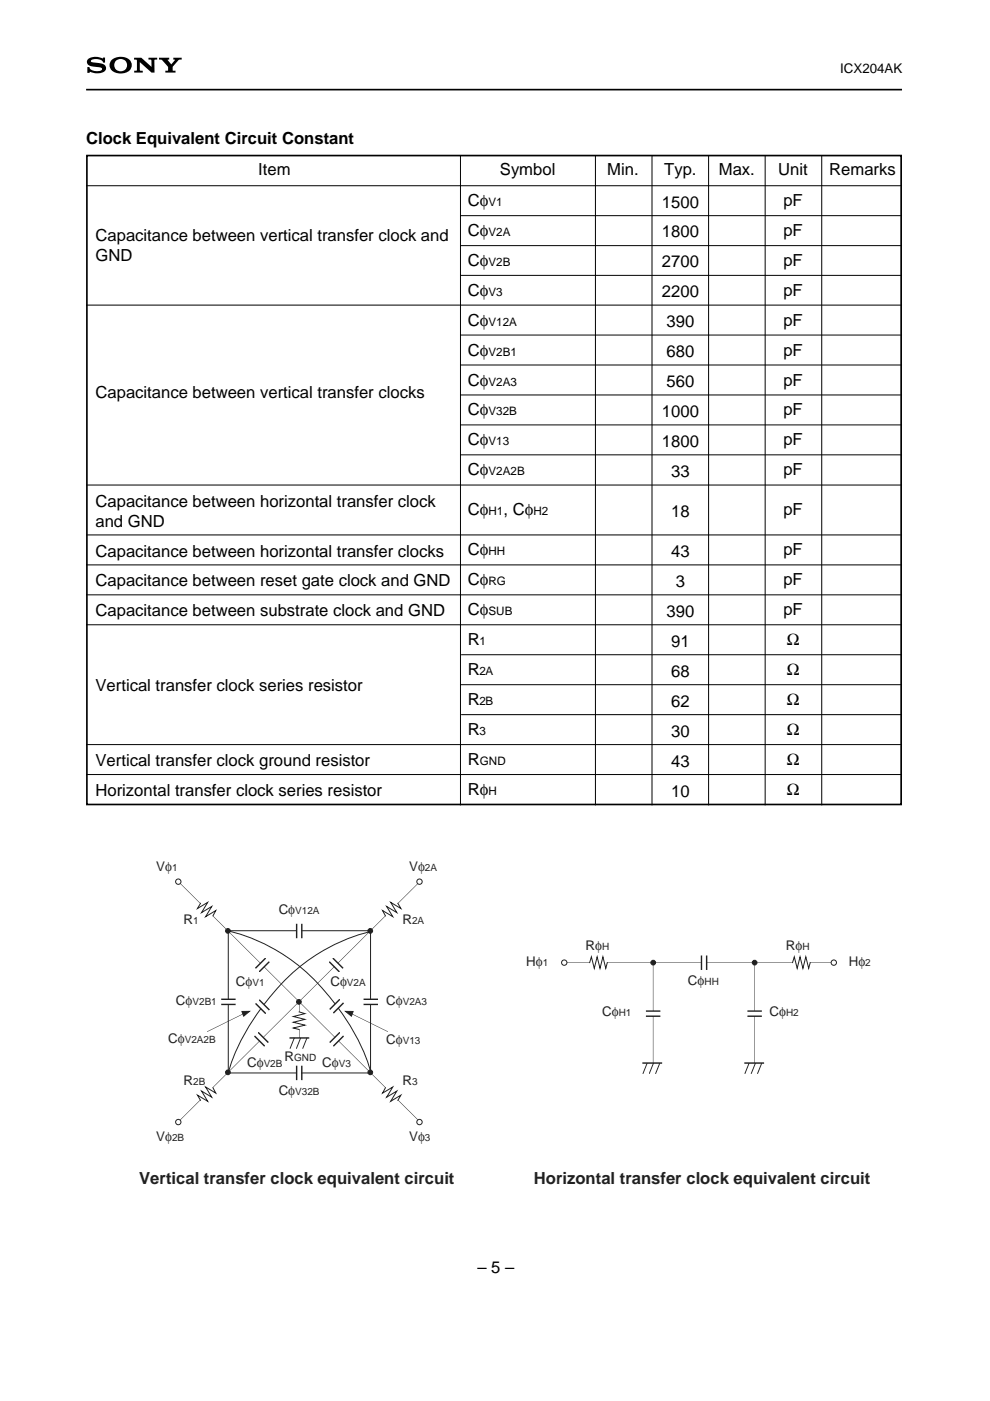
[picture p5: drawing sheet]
<svg xmlns="http://www.w3.org/2000/svg" width="210mm" height="297mm" viewBox="0 0 210 297" stroke-linecap="round" stroke-linejoin="round" font-family="sans-serif">
<path d="M18.6 12.6a3.4 3.4 0 0 1 3.2-.3v-.1h.5v1.1h-.4a1.74 1.74 0 0 0-2.6-.3 .67 .67 0 0 0 .8 .3h.6a1.55 1.55 0 0 1 1.8 1.2 1.78 1.78 0 0 1-2.2 1l-1.2-.3-.1 .3h-.5v-1.3h.5a1.75 1.75 0 0 0 2.4 .8l.2-.4a2.29 2.29 0 0 0-1.8-.5 1.03 1.03 0 0 1-1.1-.4 1.03 1.03 0 0 1-.1-1.1zM23.7 12.7a2.83 2.83 0 0 1 4.1 .5 1.84 1.84 0 0 1-2.2 2.4v-.5a1.31 1.31 0 0 0 1.1-1.9 1.31 1.31 0 0 0-2.2-.2 1.31 1.31 0 0 0 .8 2.1h.3v.5a1.87 1.87 0 0 1-2.2-2.4zM28.4 12.2h1.6l2.1 2v-1.5l-.6-.1v-.4h1.8v.4l-.5 .1v2.7h-.7l-2.5-2.2 .1 1.7 .6 .1v.4h-1.8v-.4l.5-.1v-2l-.1-.2-.5-.1zM33.7 12.2h2.2v.4l-.3 .2 .7 .8 .8-.8-.4-.2v-.4h1.8v.4l-.5 .1-1.4 1.5v.7l.6 .1v.4h-2.1v-.4l.5-.1v-.5a3.1 3.1 0 0 0-1.2-1.6l-.7-.2z" fill="#000"/>
<path d="M18.3 19h172.9M18.4 33h172.7v137.6h-172.7z" fill="none" stroke="#000" stroke-width=".35"/>
<g fill="none" stroke="#000" stroke-width=".21">
<path d="M18.3 39.4h172.9M97.6 33v137.7M126.2 33v137.7M138.2 33v137.7M150.2 33v137.7M162.2 33v137.7M174.2 33v137.7M97.6 45.7h93.6M97.6 52.1h93.6M97.6 58.4h93.6M18.3 64.7h172.9M97.6 71h93.6"/>
<path d="M97.6 77.4h93.6M97.6 83.7h93.6M97.6 90.1h93.6M97.6 96.4h93.6M18.3 102.8h172.9M18.3 113.4h172.9M18.3 119.8h172.9M18.3 126.1h172.9M18.3 132.5h172.9M97.8 138.8h93.4M18.3 157.9h172.9M97.6 145.2h93.6"/>
<path d="M97.8 151.5h93.4M18.3 164.2h172.9"/>
</g>
<path d="M48.4 197.3h30.2v30.2h-30.2z" fill="none" stroke="#231f20" stroke-width=".21"/>
<g fill="#231f20">
<path d="M37.8 237.8l51-50.6zM88.7 187.1l.1 .1zM37.8 237.8h.1z"/>
<path d="M38 187l50.8 50.7zM38 187l-.1 .1zM88.9 237.7v.1z"/>
</g>
<path d="M48.3 197.4a38.7 38.7 0 0 1 22.5 15.1 40.7 40.7 0 0 1 7.8 14.9" fill="none" stroke="#231f20" stroke-width=".21"/>
<g fill="#231f20">
<path d="M73.7 214.5l8.5 4.3zM82.2 218.7v.1zM73.7 214.5v.1z"/>
<path d="M63.4 212.4l.1 7.6zM63.4 220l.1 .1zM63.4 212.4h.1z"/>
<circle cx="63.4" cy="212.4" r=".5"/>
</g>
<circle cx="63.4" cy="212.4" r=".5" fill="none" stroke="#231f20" stroke-width=".21"/>
<path d="M63 214.6h.9v3.7h-.9z" fill="#fff"/>
<path d="M63.4 214.5l1.2 .4-2.4 .6 2.4 .6-2.4 .6 2.5 .7-2.5 .6 1.2 .3" fill="none" stroke="#231f20" stroke-width=".21"/>
<path d="M78.3 211.9h.6v1.1h-.6z" fill="#fff"/>
<g fill="#231f20">
<path d="M77.2 211.7h2.8v.3h-2.8zM80 211.7h.1v.3h-.1zM77.1 211.7h.1v.3h-.1z"/>
<path d="M77.2 212.8h2.8v.3h-2.8zM80 212.8h.1v.3h-.1zM77.1 212.8h.1v.3h-.1z"/>
</g>
<circle cx="37.8" cy="237.9" r=".57" fill="#fff"/>
<circle cx="37.8" cy="237.9" r=".57" fill="none" stroke="#231f20" stroke-width=".21"/>
<g fill="#231f20">
<path d="M61.5 219.9h3.9v.3h-3.9zM65.4 219.9h.2v.3h-.2zM61.4 219.9h.1v.3h-.1z"/>
<path d="M63.6 220.1l.2 .1-.8 2.1-.2-.1zM62.8 222.2l.1 .2zM63.7 220l.1 .2z"/>
<path d="M62.3 220.1l.2 .1-.9 2.1-.2-.1zM61.4 222.2l.2 .2zM62.3 220l.2 .2z"/>
<path d="M65 220.1l.1 .1-.8 2.1-.2-.1zM64.1 222.2l.2 .2zM65 220l.1 .2z"/>
</g>
<path d="M48.1 211.9h.7v1.1h-.7z" fill="#fff"/>
<g fill="#231f20">
<path d="M47 211.7h2.8v.3h-2.8zM49.8 211.7h.2v.3h-.2zM46.9 211.7h.1v.3h-.1z"/>
<path d="M47 212.8h2.8v.3h-2.8zM49.8 212.8h.2v.3h-.2zM46.9 212.8h.1v.3h-.1z"/>
</g>
<path d="M62.9 197.1h1v.6h-1z" fill="#fff"/>
<g fill="#231f20">
<path d="M63.8 196h.3v2.8h-.3zM63.8 198.8h.3v.1h-.3zM63.8 195.9h.3v.1h-.3z"/>
<path d="M62.7 196h.3v2.8h-.3zM62.7 198.8h.3v.1h-.3zM62.7 195.9h.3v.1h-.3z"/>
</g>
<path d="M62.9 227.2h1v.6h-1z" fill="#fff"/>
<g fill="#231f20">
<path d="M63.8 226.1h.3v2.8h-.3zM63.8 228.9h.3v.1h-.3zM63.8 225.9h.3v.2h-.3z"/>
<path d="M62.7 226.1h.3v2.8h-.3zM62.7 228.9h.3v.1h-.3zM62.7 225.9h.3v.2h-.3z"/>
</g>
<path d="M70.8 220.2l.4-.5 .7 .7-.4 .5z" fill="#fff"/>
<g fill="#231f20">
<path d="M72.6 219.6l.2 .3-1.9 1.9-.2-.2zM70.7 221.6l.2 .2-.1 .1zM72.6 219.6h.1l.1 .3z"/>
<path d="M69.9 220.8l2-1.9 .2 .2-2 1.9zM69.9 220.8l.2 .2-.2-.1zM71.9 218.9l.2 .1v.1z"/>
</g>
<path d="M55 204.4l.5-.4 .7 .7-.5 .5z" fill="#fff"/>
<g fill="#231f20">
<path d="M56.9 203.9l.2 .2-2 2-.2-.2zM54.9 205.9l.2 .2h-.1zM56.9 203.9h.1l.1 .2z"/>
<path d="M56.1 203.1l.2 .2-1.9 2-.2-.2zM54.2 205.1l.2 .2h-.1zM56.1 203.1h.1l.1 .2z"/>
</g>
<path d="M71.4 204l.5 .4-.7 .8-.5-.5z" fill="#fff"/>
<g fill="#231f20">
<path d="M70 203.9l2 2-.2 .2-2-2zM71.8 206.1l.2-.2-.1 .2zM69.8 204l.2-.1-.2 .2z"/>
<path d="M70.8 203.1l1.9 2-.2 .2-1.9-2zM72.7 205.1l-.1 .2h-.1zM70.5 203.2l.3-.1-.2 .2z"/>
</g>
<path d="M54.9 220.4l.7-.7 .4 .5-.7 .7z" fill="#fff"/>
<g fill="#231f20">
<path d="M54 219.9l.2-.3 1.9 2-.2 .2zM56.1 221.6l-.1 .3-.1-.1zM53.9 219.8l.3-.2-.2 .3z"/>
<path d="M54.7 219.1l.2-.2 2 1.9-.2 .2zM56.7 221l.2-.2-.1 .3zM54.7 219l.2-.1-.2 .2z"/>
</g>
<path d="M70.8 213.2l.4-.5 .7 .7-.4 .5z" fill="#fff"/>
<g fill="#231f20">
<path d="M73.3 214.4l1.6 .1-.4 .9z"/>
<path d="M72.6 212.6l.2 .2-1.9 2-.2-.2zM70.7 214.6l.2 .2h-.1zM72.6 212.6h.1l.1 .2z"/>
<path d="M69.9 213.8l2-1.9 .2 .2-2 1.9zM69.9 213.8l.2 .2-.1 .1zM71.9 211.9l.1-.1 .1 .3z"/>
</g>
<path d="M73.3 214.4l1.6 .1-.4 .9z" fill="none" stroke="#231f20" stroke-width=".21"/>
<circle cx="78.5" cy="197.4" r=".5" fill="#231f20"/>
<circle cx="78.5" cy="197.4" r=".5" fill="none" stroke="#231f20" stroke-width=".21"/>
<circle cx="48.3" cy="197.4" r=".5" fill="#231f20"/>
<circle cx="48.3" cy="197.4" r=".5" fill="none" stroke="#231f20" stroke-width=".21"/>
<circle cx="78.5" cy="227.4" r=".5" fill="#231f20"/>
<circle cx="78.5" cy="227.4" r=".5" fill="none" stroke="#231f20" stroke-width=".21"/>
<circle cx="48.3" cy="227.4" r=".5" fill="#231f20"/>
<circle cx="48.3" cy="227.4" r=".5" fill="none" stroke="#231f20" stroke-width=".21"/>
<circle cx="88.9" cy="237.9" r=".57" fill="#fff"/>
<circle cx="88.9" cy="237.9" r=".57" fill="none" stroke="#231f20" stroke-width=".21"/>
<circle cx="37.8" cy="186.9" r=".57" fill="#fff"/>
<circle cx="37.8" cy="186.9" r=".57" fill="none" stroke="#231f20" stroke-width=".21"/>
<circle cx="88.9" cy="186.9" r=".57" fill="#fff"/>
<circle cx="88.9" cy="186.9" r=".57" fill="none" stroke="#231f20" stroke-width=".21"/>
<path d="M42.2 233l2.6-2.7 .6 .7-2.6 2.6z" fill="#fff"/>
<path d="M45.2 230.6l.6 1.2-2.2-1.3 1.3 2.1-2.2-1.3 1.3 2.2-2.1-1.3 .6 1.1" fill="none" stroke="#231f20" stroke-width=".21"/>
<path d="M82.1 230.3l2.6 2.7-.6 .6-2.7-2.6z" fill="#fff"/>
<path d="M81.7 230.6l-.6 1.2 2.2-1.3-1.3 2.1 2.1-1.3-1.3 2.2 2.2-1.3-.6 1.1" fill="none" stroke="#231f20" stroke-width=".21"/>
<path d="M42.8 191.2l2.6 2.7-.6 .6-2.6-2.6z" fill="#fff"/>
<path d="M42.5 191.5l-.6 1.1 2.1-1.3-1.3 2.2 2.2-1.3-1.3 2.1 2.2-1.2-.6 1.1" fill="none" stroke="#231f20" stroke-width=".21"/>
<path d="M84.1 191.2l.6 .7-2.6 2.6-.7-.6z" fill="#fff"/>
<path d="M84.4 191.5l.6 1.1-2.2-1.3 1.3 2.2-2.1-1.3 1.3 2.1-2.2-1.2 .6 1.1" fill="none" stroke="#231f20" stroke-width=".21"/>
<g fill="#231f20">
<path d="M158 225.2h3.9v.3h-3.9zM161.9 225.2h.1v.3h-.1zM157.8 225.2h.2v.3h-.2z"/>
<path d="M160.1 225.4l.1 .1-.8 2.1-.2-.1zM159.2 227.5l.2 .2zM160.1 225.3l.1 .2z"/>
<path d="M158.7 225.4l.2 .1-.9 2.1-.1-.1zM157.9 227.5l.1 .2zM158.8 225.3l.1 .2z"/>
<path d="M161.4 225.4l.2 .1-.9 2.1-.2-.1zM160.5 227.5l.2 .2zM161.4 225.3l.2 .2z"/>
<circle cx="138.5" cy="204.1" r=".5"/>
</g>
<circle cx="138.5" cy="204.1" r=".5" fill="none" stroke="#231f20" stroke-width=".21"/>
<g fill="#231f20">
<path d="M119.9 204.1l56.5 .1zM176.4 204.1v.1zM119.9 204.1v.1z"/>
<path d="M159.9 204.1l.1 21.3zM159.9 225.4h.1zM159.9 204.1h.1z"/>
<path d="M138.4 204.1l.1 21.3zM138.4 225.4h.1zM138.4 204.1h.1z"/>
<circle cx="160" cy="204.1" r=".5"/>
</g>
<circle cx="160" cy="204.1" r=".5" fill="none" stroke="#231f20" stroke-width=".21"/>
<path d="M148.7 203.8h1v.6h-1z" fill="#fff"/>
<g fill="#231f20">
<path d="M149.7 202.7h.3v2.8h-.3zM149.7 205.5h.3v.1h-.3zM149.7 202.6h.3v.1h-.3z"/>
<path d="M148.6 202.7h.3v2.8h-.3zM148.6 205.5h.3v.1h-.3zM148.6 202.6h.3v.1h-.3z"/>
</g>
<path d="M159.7 214.4h.6v1h-.6z" fill="#fff"/>
<g fill="#231f20">
<path d="M158.6 215.3h2.8v.3h-2.8zM158.5 215.3h.1v.3h-.1zM161.4 215.3h.1v.3h-.1z"/>
<path d="M158.6 214.2h2.8v.3h-2.8zM158.5 214.2h.1v.3h-.1zM161.4 214.2h.1v.3h-.1z"/>
</g>
<path d="M138.2 214.4h.6v1h-.6z" fill="#fff"/>
<g fill="#231f20">
<path d="M137.1 215.3h2.8v.3h-2.8zM137 215.3h.1v.3h-.1zM139.9 215.3h.1v.3h-.1z"/>
<path d="M137.1 214.2h2.8v.3h-2.8zM137 214.2h.1v.3h-.1zM139.9 214.2h.1v.3h-.1z"/>
</g>
<circle cx="119.6" cy="204.1" r=".57" fill="#fff"/>
<circle cx="119.6" cy="204.1" r=".57" fill="none" stroke="#231f20" stroke-width=".21"/>
<circle cx="176.8" cy="204.1" r=".57" fill="#fff"/>
<circle cx="176.8" cy="204.1" r=".57" fill="none" stroke="#231f20" stroke-width=".21"/>
<g fill="#231f20">
<path d="M136.3 225.2h3.9v.3h-3.9zM140.2 225.2h.2v.3h-.2zM136.2 225.2h.1v.3h-.1z"/>
<path d="M138.4 225.4l.2 .1-.8 2.1-.2-.1zM137.6 227.5l.1 .2zM138.5 225.3l.1 .2z"/>
<path d="M137.1 225.4l.2 .1-.9 2.1-.2-.1zM136.2 227.5l.2 .2zM137.1 225.3l.2 .2z"/>
<path d="M139.8 225.4l.2 .1-.9 2.1-.2-.1zM138.9 227.5l.2 .2zM139.8 225.3l.2 .2z"/>
</g>
<path d="M125 203.7h3.8v.9h-3.8z" fill="#fff"/>
<path d="M125 204.1l.4-1.2 .6 2.4 .6-2.4 .6 2.4 .6-2.4 .6 2.4 .4-1.2" fill="none" stroke="#231f20" stroke-width=".21"/>
<path d="M168.1 203.7h3.7v.9h-3.7z" fill="#fff"/>
<path d="M168 204.1l.4-1.2 .6 2.4 .6-2.4 .6 2.4 .7-2.4 .6 2.4 .3-1.2" fill="none" stroke="#231f20" stroke-width=".21"/>
<g fill="#231f20">
<path d="M51.3 214.4h1.6l-1.2 1z"/>
<path d="M43.9 218.7l8.6-4.1zM43.9 218.7l.1 .1zM52.4 214.5h.1z"/>
</g>
<path d="M78.7 197.5a38.7 38.7 0 0 0-22.5 15.1 40.7 40.7 0 0 0-7.8 14.9M51.3 214.4h1.6l-1.2 1z" fill="none" stroke="#231f20" stroke-width=".21"/>
<path d="M55.1 213.5l.7-.7 .5 .5-.7 .7z" fill="#fff"/>
<g fill="#231f20">
<path d="M54.2 213l.2-.3 1.9 2-.2 .2zM56.3 214.7l-.1 .3-.1-.1zM54.1 212.9l.3-.2-.2 .3z"/>
<path d="M55 212.2l.2-.2 1.9 1.9-.2 .2zM57.1 213.9l-.1 .3-.1-.1zM54.9 212.1l.3-.1-.2 .2z"/>
</g>
<g font-size="3.5">
<text x="18.2" y="30.6">Clock Equivalent Circuit Constant</text>
<text x="54.8" y="37.2">Item</text>
<text x="106" y="37.2">Symbol</text>
<text x="128.8" y="37.2">Min.</text>
<text x="140.8" y="37.2">Typ.</text>
<text x="152.4" y="37.2">Max.</text>
<text x="165" y="37.2">Unit</text>
<text x="175.8" y="37.2">Remarks</text>
<text x="99.2" y="43.6">Cφ</text>
<text x="140.4" y="44">1500</text>
<text x="166.1" y="43.6">pF</text>
<text x="20.2" y="51">Capacitance between vertical transfer clock and</text>
<text x="99.2" y="50">Cφ</text>
<text x="140.4" y="50.3">1800</text>
<text x="166.1" y="50">pF</text>
<text x="20.2" y="55.3">GND</text>
<text x="99.2" y="56.3">Cφ</text>
<text x="140.4" y="56.7">2700</text>
<text x="166.1" y="56.3">pF</text>
<text x="99.2" y="62.7">Cφ</text>
<text x="140.4" y="63">2200</text>
<text x="166.1" y="62.7">pF</text>
<text x="99.2" y="69">Cφ</text>
<text x="141.3" y="69.4">390</text>
<text x="166.1" y="69">pF</text>
<text x="99.2" y="75.4">Cφ</text>
<text x="141.3" y="75.7">680</text>
<text x="166.1" y="75.4">pF</text>
<text x="99.2" y="81.7">Cφ</text>
<text x="141.3" y="82.1">560</text>
<text x="166.1" y="81.7">pF</text>
<text x="20.2" y="84.5">Capacitance between vertical transfer clocks</text>
<text x="99.2" y="88.1">Cφ</text>
<text x="140.4" y="88.4">1000</text>
<text x="166.1" y="88.1">pF</text>
<text x="99.2" y="94.4">Cφ</text>
<text x="140.4" y="94.8">1800</text>
<text x="166.1" y="94.4">pF</text>
<text x="99.2" y="100.8">Cφ</text>
<text x="142.3" y="101.1">33</text>
<text x="166.1" y="100.8">pF</text>
<text x="20.2" y="107.4">Capacitance between horizontal transfer clock</text>
<text x="20.2" y="111.6">and GND</text>
<text x="99.2" y="109.3">Cφ</text>
<text x="106.7" y="109.3">, Cφ</text>
<text x="142.3" y="109.6">18</text>
<text x="166.1" y="109.3">pF</text>
<text x="20.2" y="118">Capacitance between horizontal transfer clocks</text>
<text x="99.2" y="117.7">Cφ</text>
<text x="142.3" y="118.1">43</text>
<text x="166.1" y="117.7">pF</text>
<text x="20.2" y="124.3">Capacitance between reset gate clock and GND</text>
<text x="99.2" y="124.1">Cφ</text>
<text x="143.3" y="124.4">3</text>
<text x="166.1" y="124.1">pF</text>
<text x="20.2" y="130.7">Capacitance between substrate clock and GND</text>
<text x="99.2" y="130.4">Cφ</text>
<text x="141.3" y="130.8">390</text>
<text x="166.1" y="130.4">pF</text>
<text x="99.2" y="136.8">R</text>
<text x="142.3" y="137.1">91</text>
<text x="166.8" y="136.8">Ω</text>
<text x="99.2" y="143.1">R</text>
<text x="142.3" y="143.5">68</text>
<text x="166.8" y="143.1">Ω</text>
<text x="20.2" y="146.6">Vertical transfer clock series resistor</text>
<text x="99.2" y="149.5">R</text>
<text x="142.3" y="149.8">62</text>
<text x="166.8" y="149.5">Ω</text>
<text x="99.2" y="155.8">R</text>
<text x="166.8" y="155.8">Ω</text>
<text x="142.3" y="156.2">30</text>
<text x="20.2" y="162.4">Vertical transfer clock ground resistor</text>
<text x="99.2" y="162.2">R</text>
<text x="142.3" y="162.5">43</text>
<text x="166.8" y="162.2">Ω</text>
<text x="20.2" y="168.8">Horizontal transfer clock series resistor</text>
<text x="99.2" y="168.5">Rφ</text>
<text x="142.3" y="168.9">10</text>
<text x="166.8" y="168.5">Ω</text>
<text x="101.2" y="269.9">– 5 –</text>
</g>
<g font-size="3.5" fill="#231f20">
<text x="29.5" y="251">Vertical transfer clock equivalent circuit</text>
<text x="113.2" y="251">Horizontal transfer clock equivalent circuit</text>
</g>
<text font-size="2.8" x="178.2" y="15.5">ICX204AK</text>
<g font-size="2.8" fill="#231f20">
<text x="33.1" y="184.7">Vφ</text>
<text x="86.7" y="184.7">Vφ</text>
<text x="38.9" y="196">R</text>
<text x="59.1" y="193.9">Cφ</text>
<text x="85.3" y="196">R</text>
<text x="124.1" y="201.4">Rφ</text>
<text x="166.6" y="201.4">Rφ</text>
<text x="50" y="209">Cφ</text>
<text x="70.1" y="209">Cφ</text>
<text x="111.6" y="204.8">Hφ</text>
<text x="145.9" y="208.8">Cφ</text>
<text x="180" y="204.8">Hφ</text>
<text x="37.3" y="213">Cφ</text>
<text x="81.9" y="213">Cφ</text>
<text x="127.7" y="215.4">Cφ</text>
<text x="163.2" y="215.4">Cφ</text>
<text x="35.7" y="221.1">Cφ</text>
<text x="81.9" y="221.4">Cφ</text>
<text x="52.4" y="226.3">Cφ</text>
<text x="60.3" y="225">R</text>
<text x="68.3" y="226.3">Cφ</text>
<text x="38.9" y="230.1">R</text>
<text x="59.1" y="232.2">Cφ</text>
<text x="85.3" y="230.1">R</text>
<text x="33.1" y="241.9">Vφ</text>
<text x="86.7" y="241.9">Vφ</text>
</g>
<g font-size="2.5">
<text x="103.6" y="43.6">V1</text>
<text x="103.6" y="50">V2A</text>
<text x="103.6" y="56.3">V2B</text>
<text x="103.6" y="62.7">V3</text>
<text x="103.6" y="69">V12A</text>
<text x="103.6" y="75.4">V2B1</text>
<text x="103.6" y="81.7">V2A3</text>
<text x="103.6" y="88.1">V32B</text>
<text x="103.6" y="94.4">V13</text>
<text x="103.6" y="100.8">V2A2B</text>
<text x="103.6" y="109.3">H1</text>
<text x="113.1" y="109.3">H2</text>
<text x="103.6" y="117.7">HH</text>
<text x="103.6" y="124.1">RG</text>
<text x="103.6" y="130.4">SUB</text>
<text x="101.6" y="136.8">1</text>
<text x="101.6" y="143.1">2A</text>
<text x="101.6" y="149.5">2B</text>
<text x="101.6" y="155.8">3</text>
<text x="101.7" y="162.2">GND</text>
<text x="103.6" y="168.5">H</text>
</g>
<g font-size="2.1" fill="#231f20">
<text x="36.5" y="184.7">1</text>
<text x="90.1" y="184.7">2A</text>
<text x="41" y="196">1</text>
<text x="62.6" y="193.9">V12A</text>
<text x="87.4" y="196">2A</text>
<text x="127.7" y="201.4">H</text>
<text x="170.1" y="201.4">H</text>
<text x="53.5" y="209">V1</text>
<text x="73.6" y="209">V2A</text>
<text x="115.1" y="204.8">1</text>
<text x="149.4" y="208.8">HH</text>
<text x="183.5" y="204.8">2</text>
<text x="40.8" y="213">V2B1</text>
<text x="85.4" y="213">V2A3</text>
<text x="131.2" y="215.4">H1</text>
<text x="166.7" y="215.4">H2</text>
<text x="39.2" y="221.1">V2A2B</text>
<text x="85.4" y="221.4">V13</text>
<text x="55.9" y="226.3">V2B</text>
<text x="62.4" y="225">GND</text>
<text x="71.8" y="226.3">V3</text>
<text x="41" y="230.1">2B</text>
<text x="62.6" y="232.2">V32B</text>
<text x="87.4" y="230.1">3</text>
<text x="36.5" y="241.9">2B</text>
<text x="90.1" y="241.9">3</text>
</g>
</svg>
